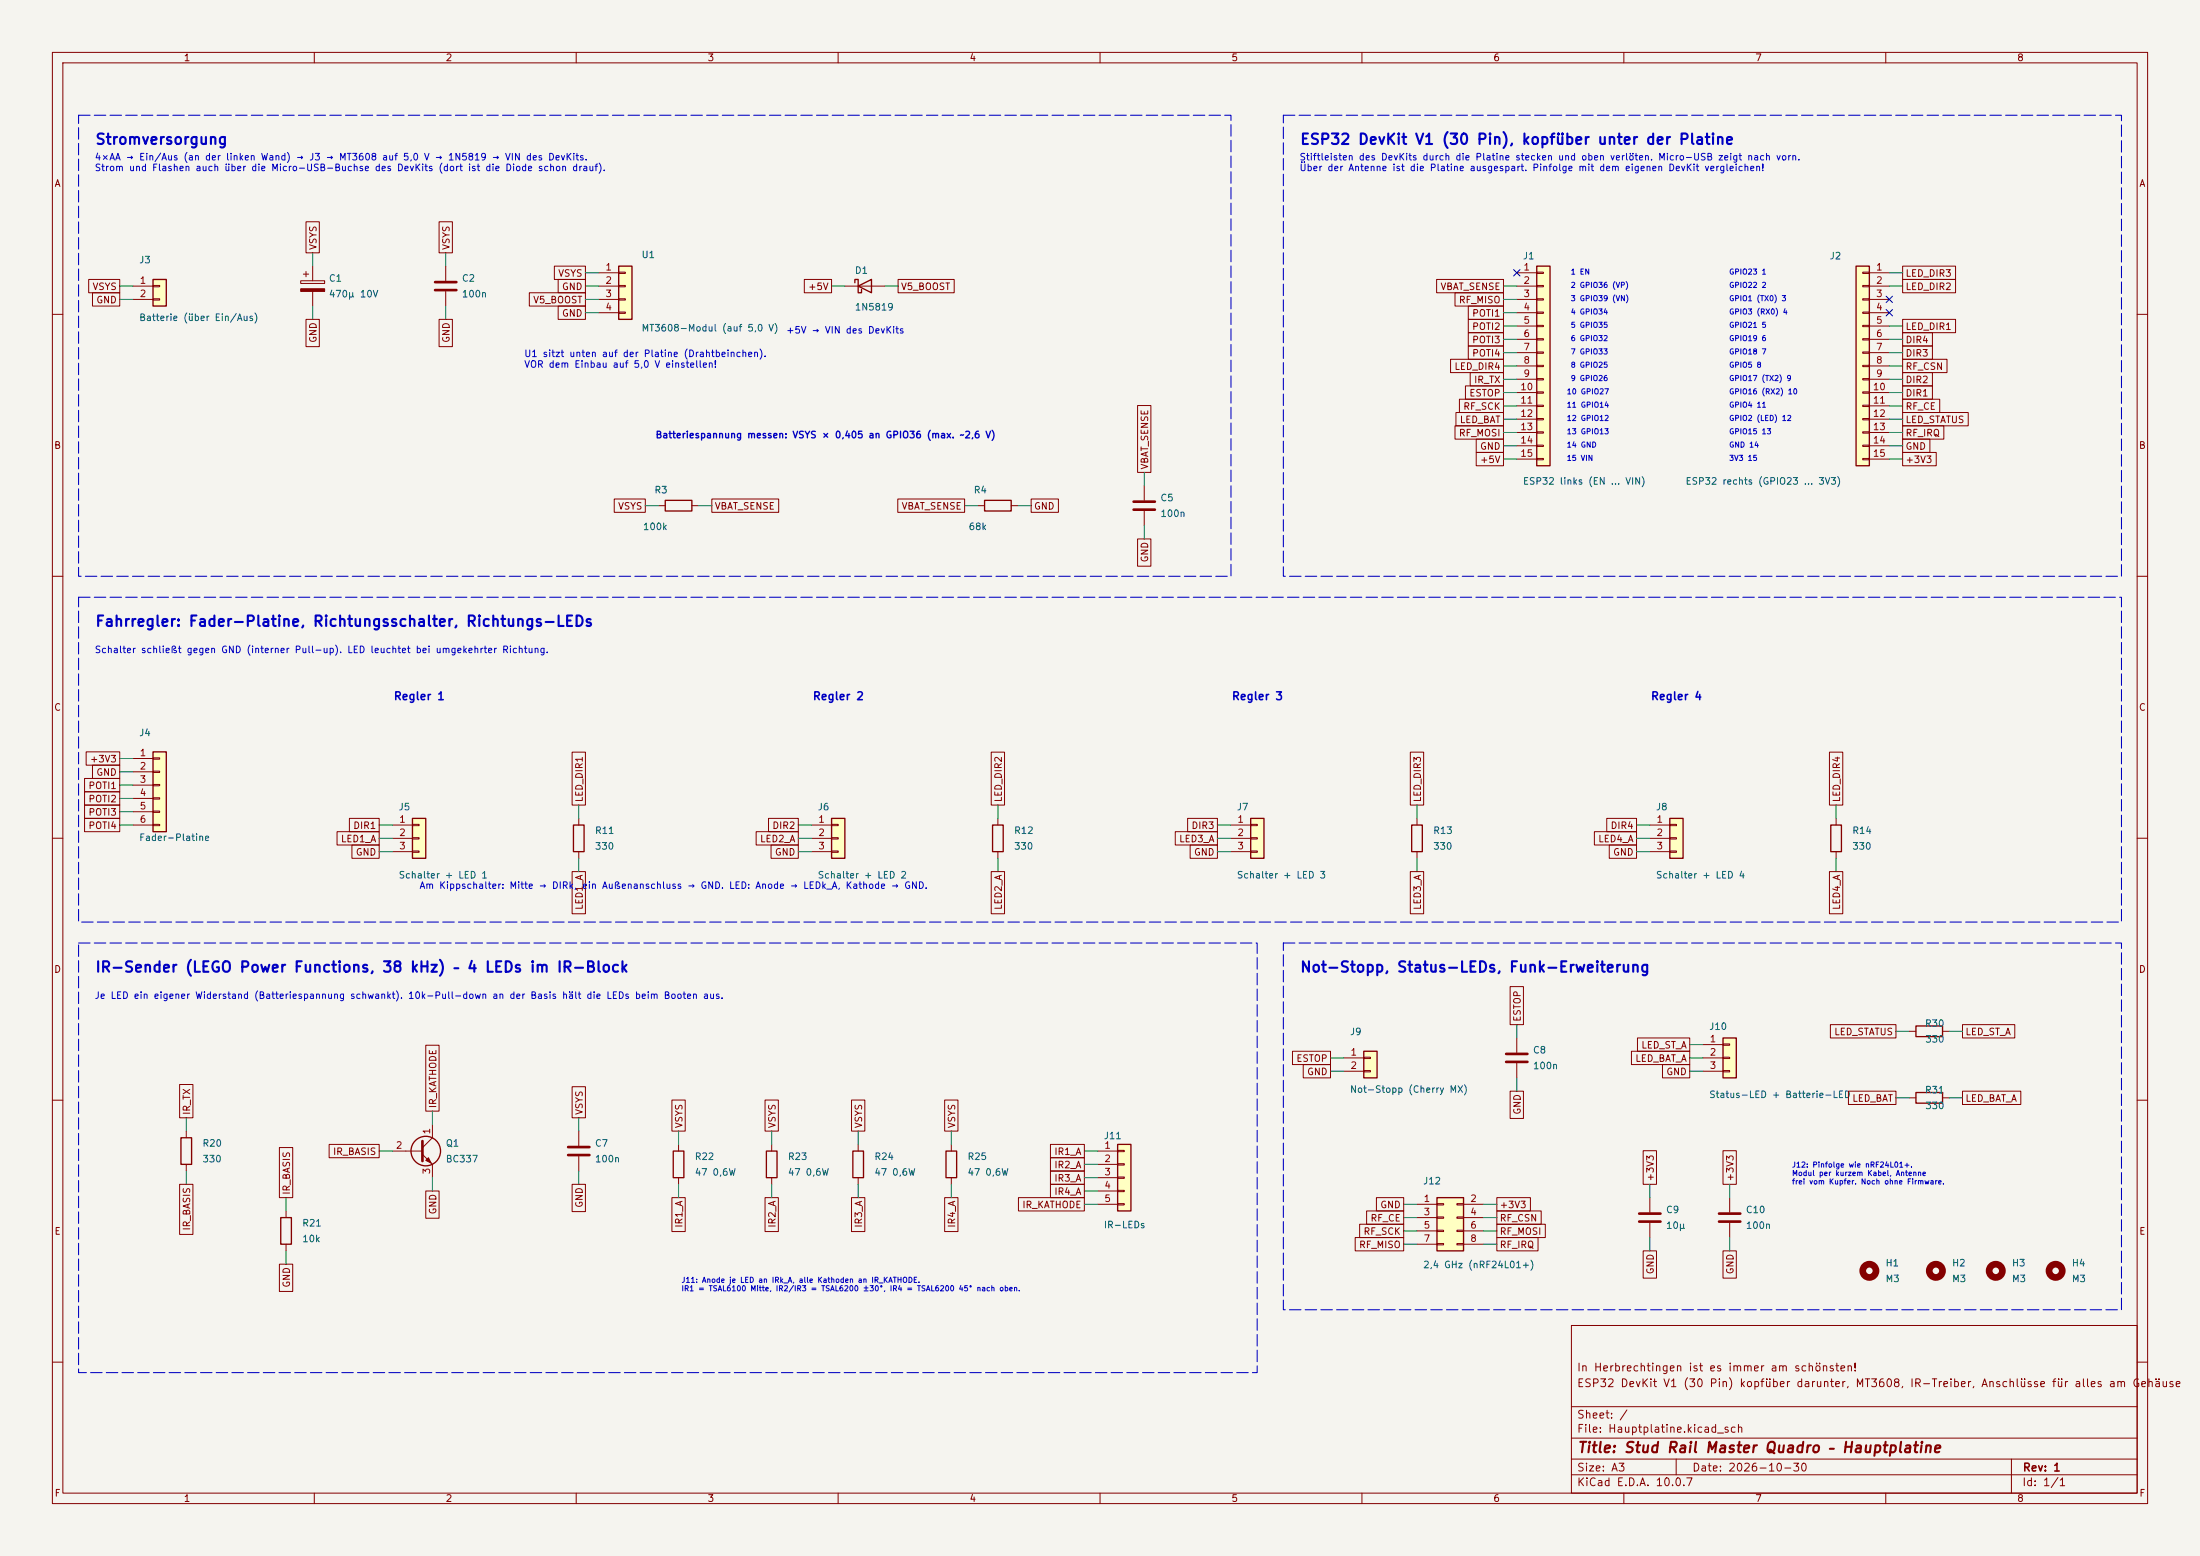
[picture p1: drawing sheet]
<svg xmlns="http://www.w3.org/2000/svg" width="420mm" height="297mm" viewBox="0 0 420 297" stroke-linecap="round" stroke-linejoin="round" font-family="sans-serif">
<path d="M0 0h420v297h-420z" fill="#f5f4ef" stroke="#f5f4ef" stroke-width=".19"/>
<g fill="none" stroke="#840000" stroke-width=".19">
<path d="M10 10h400v277h-400zM12 12h396v273h-396zM60 10v2M110 10v2M160 10v2M210 10v2M260 10v2M310 10v2M360 10v2M10 60h2M408 60h2M10 110h2"/>
<path d="M408 110h2M10 160h2M408 160h2M10 210h2M408 210h2M330.2 228.6v2.8M330.2 233.4v2.8M300 253h108v32h-108zM10 260h2M300 278.5h108M300 274.5h108M300 268.5h108"/>
<path d="M320 278.5v3M384 278.5v6.5M408 260h2M60 285v2M110 285v2M160 285v2M210 285v2M260 285v2M300 281.5h108M310 285v2M360 285v2"/>
</g>
<path d="M328.2 231.6h4M328.2 233.2h4" fill="none" stroke="#840000" stroke-width=".51"/>
<path d="M274.3 228.6h5.1v10.2h-5.1z" fill="#ffffc2"/>
<path d="M365.8 195.8h5v2.1h-5zM274.3 228.6h5.1v10.2h-5.1z" fill="none" stroke="#840000" stroke-width=".25"/>
<g fill="none" stroke="#840000" stroke-width=".19">
<path d="M289.6 198.1v2.8M364.5 196.9h1.3M370.8 196.9h1.3M289.6 202.9v2.8M270.5 229.9h3.8M270.5 232.4h3.8M270.5 234.9h3.8M270.5 237.5h3.8M274.3 229.7h1.3v.3h-1.3zM274.3 232.3h1.3v.2h-1.3zM274.3 234.8h1.3v.3h-1.3zM274.3 237.4h1.3v.2h-1.3z"/>
<path d="M278.1 229.7h1.3v.3h-1.3zM278.1 232.3h1.3v.2h-1.3zM278.1 234.8h1.3v.3h-1.3zM278.1 237.4h1.3v.2h-1.3zM279.4 229.9h3.8M279.4 232.4h3.8M279.4 234.9h3.8M279.4 237.5h3.8"/>
</g>
<path d="M287.5 201.2h4.1M287.5 202.7h4.1" fill="none" stroke="#840000" stroke-width=".51"/>
<path d="M118.1 50.8h2.5v10.2h-2.5z" fill="#ffffc2"/>
<path d="M118.1 50.8h2.5v10.2h-2.5z" fill="none" stroke="#840000" stroke-width=".25"/>
<path d="M114.3 52.1h3.8M114.3 54.6h3.8M114.3 57.2h3.8M114.3 59.7h3.8M118.1 51.9h1.3v.3h-1.3zM118.1 54.5h1.3v.2h-1.3zM118.1 57h1.3v.3h-1.3zM118.1 59.6h1.3v.2h-1.3z" fill="none" stroke="#840000" stroke-width=".19"/>
<path d="M213.4 218.4h2.5v12.7h-2.5z" fill="#ffffc2"/>
<path d="M34.5 217.2h2.1v5h-2.1zM180.6 219.7h2v5.1h-2zM213.4 218.4h2.5v12.7h-2.5zM53.6 232.4h2v5.1h-2z" fill="none" stroke="#840000" stroke-width=".25"/>
<g fill="none" stroke="#840000" stroke-width=".19">
<path d="M35.6 215.9v1.3M181.6 218.4v1.3M209.5 219.7h3.9M213.4 219.6h1.2v.2h-1.2zM35.6 222.2v1.3M54.6 231.1v1.3M54.6 237.5v1.3M181.6 224.8v1.3M209.5 222.2h3.9M209.5 224.8h3.9M209.5 227.3h3.9M209.5 229.9h3.9"/>
<path d="M213.4 222.1h1.2v.3h-1.2zM213.4 224.7h1.2v.2h-1.2zM213.4 227.2h1.2v.3h-1.2zM213.4 229.7h1.2v.3h-1.2z"/>
</g>
<path d="M354.3 50.8h2.6v38.1h-2.6z" fill="#ffffc2"/>
<path d="M354.3 50.8h2.6v38.1h-2.6z" fill="none" stroke="#840000" stroke-width=".25"/>
<g fill="none" stroke="#840000" stroke-width=".19">
<path d="M355.6 51.9h1.3v.3h-1.3zM355.6 54.5h1.3v.2h-1.3zM355.6 57h1.3v.3h-1.3zM355.6 59.6h1.3v.2h-1.3zM356.9 52.1h3.8M356.9 54.6h3.8M356.9 57.2h3.8M356.9 59.7h3.8M355.6 62.1h1.3v.3h-1.3zM355.6 64.6h1.3v.3h-1.3zM355.6 67.2h1.3v.2h-1.3zM355.6 69.7h1.3v.3h-1.3z"/>
<path d="M355.6 72.3h1.3v.2h-1.3zM355.6 74.8h1.3v.3h-1.3zM355.6 77.3h1.3v.3h-1.3zM355.6 79.9h1.3v.2h-1.3zM356.9 62.2h3.8M356.9 64.8h3.8M356.9 67.3h3.8M356.9 69.9h3.8M356.9 72.4h3.8M356.9 74.9h3.8M356.9 77.5h3.8M355.6 82.4h1.3v.3h-1.3z"/>
<path d="M355.6 85h1.3v.2h-1.3zM355.6 87.5h1.3v.3h-1.3zM356.9 80h3.8M356.9 82.6h3.8M356.9 85.1h3.8M356.9 87.6h3.8"/>
</g>
<path d="M293.4 50.8h2.5v38.1h-2.5z" fill="#ffffc2"/>
<path d="M293.4 50.8h2.5v38.1h-2.5z" fill="none" stroke="#840000" stroke-width=".25"/>
<g fill="none" stroke="#840000" stroke-width=".19">
<path d="M289.6 52.1h3.8M289.6 54.6h3.8M289.6 57.2h3.8M289.6 59.7h3.8M293.4 51.9h1.2v.3h-1.2zM293.4 54.5h1.2v.2h-1.2zM293.4 57h1.2v.3h-1.2zM293.4 59.6h1.2v.2h-1.2zM289.6 62.2h3.8M289.6 64.8h3.8M289.6 67.3h3.8M289.6 69.9h3.8"/>
<path d="M289.6 72.4h3.8M289.6 74.9h3.8M289.6 77.5h3.8M293.4 62.1h1.2v.3h-1.2zM293.4 64.6h1.2v.3h-1.2zM293.4 67.2h1.2v.2h-1.2zM293.4 69.7h1.2v.3h-1.2zM293.4 72.3h1.2v.2h-1.2zM293.4 74.8h1.2v.3h-1.2zM293.4 77.3h1.2v.3h-1.2zM293.4 79.9h1.2v.2h-1.2zM289.6 80h3.8"/>
<path d="M289.6 82.6h3.8M289.6 85.1h3.8M289.6 87.6h3.8M293.4 82.4h1.2v.3h-1.2zM293.4 85h1.2v.2h-1.2zM293.4 87.5h1.2v.3h-1.2zM315 228.6v2.8M315 233.4v2.8"/>
</g>
<path d="M312.9 231.6h4.1M312.9 233.2h4.1" fill="none" stroke="#840000" stroke-width=".51"/>
<path d="M328.9 198.1h2.6v7.6h-2.6z" fill="#ffffc2"/>
<g fill="none" stroke="#840000" stroke-width=".25">
<path d="M328.9 198.1h2.6v7.6h-2.6zM365.8 208.5h5v2.1h-5z"/>
<circle cx="81.3" cy="219.7" r="2.82"/>
</g>
<g fill="none" stroke="#840000" stroke-width=".19">
<path d="M325.1 199.4h3.8M328.9 199.3h1.3v.2h-1.3zM74.9 219.7h5.7M82.5 214.6v2.6l-1.9 1.9M110.5 215.9v2.8M325.1 201.9h3.8M325.1 204.5h3.8M328.9 201.8h1.3v.3h-1.3zM328.9 204.3h1.3v.3h-1.3zM364.5 209.6h1.3M370.8 209.6h1.3M80.6 220.3l1.9 1.9v2.6"/>
<path d="M110.5 220.7v2.8"/>
</g>
<circle cx="392.4" cy="242.6" r="1.27" fill="none" stroke="#840000" stroke-width="1.3"/>
<path d="M80.6 217.8v3.8M108.5 218.9h4M108.5 220.5h4" fill="none" stroke="#840000" stroke-width=".51"/>
<path d="M81.3 221.5l.5-.5 .5 1z" fill="#840000" stroke="#840000" stroke-width=".19"/>
<path d="M29.2 143.5h2.5v15.3h-2.5z" fill="#ffffc2"/>
<path d="M29.2 143.5h2.5v15.3h-2.5z" fill="none" stroke="#840000" stroke-width=".25"/>
<g fill="none" stroke="#840000" stroke-width=".19">
<path d="M57.4 53.6h4.6v.5h-4.6zM57.9 52.3h1M58.4 51.8v1M59.7 50.8v2.8M59.7 55.6v2.8M85.1 50.8v2.8M85.1 55.6v2.8M25.4 144.8h3.8M25.4 147.3h3.8M25.4 149.9h3.8M25.4 152.4h3.8M25.4 154.9h3.8"/>
<path d="M25.4 157.5h3.8M29.2 144.7h1.3v.2h-1.3zM29.2 147.2h1.3v.2h-1.3zM29.2 149.7h1.3v.3h-1.3zM29.2 152.3h1.3v.2h-1.3zM29.2 154.8h1.3v.3h-1.3zM29.2 157.4h1.3v.2h-1.3z"/>
</g>
<path d="M83.1 53.8h4M83.1 55.4h4" fill="none" stroke="#840000" stroke-width=".51"/>
<path d="M57.4 55.1h4.6v.5h-4.6z" fill="#840000" stroke="#840000" stroke-width=".19"/>
<path d="M29.2 53.3h2.5v5.1h-2.5z" fill="#ffffc2"/>
<path d="M29.2 53.3h2.5v5.1h-2.5zM189.5 157.5h2v5.1h-2z" fill="none" stroke="#840000" stroke-width=".25"/>
<path d="M25.4 54.6h3.8M25.4 57.2h3.8M29.2 54.5h1.3v.2h-1.3zM29.2 57h1.3v.3h-1.3zM190.5 156.2v1.3M190.5 162.6v1.2" fill="none" stroke="#840000" stroke-width=".19"/>
<path d="M238.8 156.2h2.5v7.6h-2.5z" fill="#ffffc2"/>
<path d="M238.8 156.2h2.5v7.6h-2.5zM269.5 157.5h2v5.1h-2zM146.3 219.7h2v5.1h-2z" fill="none" stroke="#840000" stroke-width=".25"/>
<path d="M234.9 157.5h3.9M238.8 157.4h1.2v.2h-1.2zM238.8 159.9h1.2v.2h-1.2zM270.5 156.2v1.3M234.9 160h3.9M234.9 162.6h3.9M238.8 162.4h1.2v.3h-1.2zM270.5 162.6v1.2M147.3 218.4v1.3M147.3 224.8v1.3" fill="none" stroke="#840000" stroke-width=".19"/>
<path d="M260.3 200.7h2.6v5h-2.6z" fill="#ffffc2"/>
<path d="M109.5 157.5h2v5.1h-2zM162.8 219.7h2v5.1h-2zM260.3 200.7h2.6v5h-2.6z" fill="none" stroke="#840000" stroke-width=".25"/>
<path d="M110.5 156.2v1.3M110.5 162.6v1.2M163.8 218.4v1.3M256.5 201.9h3.8M256.5 204.5h3.8M260.3 201.8h1.3v.3h-1.3zM260.3 204.3h1.3v.3h-1.3zM163.8 224.8v1.3" fill="none" stroke="#840000" stroke-width=".19"/>
<circle cx="369.6" cy="242.6" r="1.27" fill="none" stroke="#840000" stroke-width="1.3"/>
<path d="M78.7 156.2h2.6v7.6h-2.6z" fill="#ffffc2"/>
<path d="M163.2 54v-.7h.6v2.6h.7v-.7M163.8 54.6l2.6-1.3v2.6zM127 95.5h5.1v2h-5.1zM188 95.5h5v2h-5zM78.7 156.2h2.6v7.6h-2.6zM128.5 219.7h2.1v5.1h-2.1z" fill="none" stroke="#840000" stroke-width=".25"/>
<g fill="none" stroke="#840000" stroke-width=".19">
<path d="M161.3 54.6h7.6M125.7 96.5h1.3M132.1 96.5h1.2M186.7 96.5h1.3M193 96.5h1.3M218.4 92.7v2.8M218.4 97.5v2.8M74.9 157.5h3.8M78.7 157.4h1.3v.2h-1.3zM78.7 159.9h1.3v.2h-1.3zM74.9 160h3.8M74.9 162.6h3.8"/>
<path d="M78.7 162.4h1.3v.3h-1.3zM129.5 218.4v1.3M129.5 224.8v1.3"/>
</g>
<path d="M216.4 95.8h4.1M216.4 97.3h4.1" fill="none" stroke="#840000" stroke-width=".51"/>
<circle cx="381" cy="242.6" r="1.27" fill="none" stroke="#840000" stroke-width="1.3"/>
<path d="M158.7 156.2h2.6v7.6h-2.6z" fill="#ffffc2"/>
<path d="M158.7 156.2h2.6v7.6h-2.6z" fill="none" stroke="#840000" stroke-width=".25"/>
<path d="M154.9 157.5h3.8M158.7 157.4h1.3v.2h-1.3zM158.7 159.9h1.3v.2h-1.3zM154.9 160h3.8M154.9 162.6h3.8M158.7 162.4h1.3v.3h-1.3z" fill="none" stroke="#840000" stroke-width=".19"/>
<circle cx="356.9" cy="242.6" r="1.27" fill="none" stroke="#840000" stroke-width="1.3"/>
<path d="M318.8 156.2h2.5v7.6h-2.5z" fill="#ffffc2"/>
<path d="M318.8 156.2h2.5v7.6h-2.5zM349.5 157.5h2v5.1h-2z" fill="none" stroke="#840000" stroke-width=".25"/>
<g fill="none" stroke="#840000" stroke-width=".19">
<path d="M16.9 53.3h6v2.6h-6zM17.7 55.9h5.2v2.5h-5.2zM58.4 42.3h2.6v6h-2.6zM83.8 42.3h2.6v6h-2.6zM101.1 55.9h10.7v2.5h-10.7zM105.8 50.8h6v2.5h-6zM106.6 58.4h5.2v2.6h-5.2zM106.6 53.3h5.2v2.6h-5.2zM153.5 53.3h5.2v2.6h-5.2zM171.4 53.3h10.8v2.6h-10.8zM274.3 53.3h12.7v2.6h-12.7zM277.8 55.9h9.2v2.5h-9.2z"/>
<path d="M280.3 58.4h6.7v2.6h-6.7zM363.2 53.3h10.1v2.6h-10.1zM363.2 50.8h10.1v2.5h-10.1zM58.4 61h2.6v5.2h-2.6zM83.8 61h2.6v5.2h-2.6zM217.2 77.4h2.5v12.8h-2.5zM276.9 68.6h10.1v2.5h-10.1zM277.9 78.7h9.1v2.6h-9.1zM278.6 76.2h8.4v2.5h-8.4zM279.8 73.7h7.2v2.5h-7.2zM280.3 61h6.7v2.5h-6.7zM280.3 63.5h6.7v2.5h-6.7z"/>
<path d="M280.3 66h6.7v2.6h-6.7zM280.7 71.1h6.3v2.6h-6.3zM363.2 61h10.1v2.5h-10.1zM363.2 63.5h5.7v2.5h-5.7zM363.2 66h5.7v2.6h-5.7zM363.2 68.6h8.5v2.5h-8.5zM363.2 71.1h5.7v2.6h-5.7zM363.2 73.7h5.7v2.5h-5.7zM363.2 76.2h7.1v2.5h-7.1zM363.2 78.7h12.5v2.6h-12.5zM117.3 95.2h5.9v2.6h-5.9zM135.9 95.2h12.8v2.6h-12.8z"/>
<path d="M171.4 95.2h12.7v2.6h-12.7zM196.8 95.2h5.3v2.6h-5.3zM277.8 81.3h9.2v2.5h-9.2zM281.8 83.8h5.2v2.6h-5.2zM281.8 86.4h5.2v2.5h-5.2zM363.2 86.4h6.4v2.5h-6.4zM363.2 83.8h5.2v2.6h-5.2zM363.2 81.3h7.9v2.5h-7.9zM217.2 102.9h2.5v5.2h-2.5zM16.1 151.1h6.8v2.6h-6.8zM16.1 156.2h6.8v2.6h-6.8zM16.1 153.7h6.8v2.5h-6.8z"/>
<path d="M16.1 148.6h6.8v2.5h-6.8zM16.4 143.5h6.5v2.6h-6.5zM17.7 146h5.2v2.6h-5.2zM64.3 158.7h8.1v2.6h-8.1zM66.7 156.2h5.7v2.6h-5.7zM109.2 143.6h2.6v10.1h-2.6zM144.4 158.7h8v2.6h-8zM146.7 156.2h5.7v2.6h-5.7zM189.2 143.6h2.6v10.1h-2.6zM224.4 158.7h8v2.6h-8zM226.7 156.2h5.7v2.6h-5.7zM269.2 143.6h2.6v10.1h-2.6z"/>
<path d="M304.4 158.7h8v2.6h-8zM306.7 156.2h5.7v2.6h-5.7zM315 157.5h3.8M318.8 157.4h1.2v.2h-1.2zM318.8 159.9h1.2v.2h-1.2zM349.2 143.6h2.6v10.1h-2.6zM350.5 156.2v1.3M67.2 161.3h5.2v2.5h-5.2zM109.2 166.4h2.6v8h-2.6zM147.2 161.3h5.2v2.5h-5.2zM189.2 166.4h2.6v8h-2.6zM227.2 161.3h5.2v2.5h-5.2z"/>
<path d="M269.2 166.4h2.6v8h-2.6zM307.2 161.3h5.2v2.5h-5.2zM315 160h3.8M315 162.6h3.8M318.8 162.4h1.2v.3h-1.2zM349.2 166.4h2.6v8h-2.6zM350.5 162.6v1.2M81.3 199.5h2.5v12.6h-2.5zM288.3 188.3h2.5v7.3h-2.5zM312.6 198.1h10v2.6h-10zM349.4 195.6h12.5v2.5h-12.5zM374.6 195.6h10v2.5h-10z"/>
<path d="M34.3 207h2.5v6.4h-2.5zM53.3 219h2.6v9.6h-2.6zM62.8 218.4h9.6v2.6h-9.6zM109.2 207.4h2.6v6h-2.6zM128.3 210h2.5v5.9h-2.5zM146 210h2.6v5.9h-2.6zM162.6 210h2.5v5.9h-2.5zM180.3 210h2.6v5.9h-2.6zM200.5 218.4h6.5v2.6h-6.5zM246.7 200.7h7.3v2.5h-7.3zM248.8 203.2h5.2v2.5h-5.2zM288.3 208.3h2.5v5.2h-2.5z"/>
<path d="M311.4 200.7h11.2v2.5h-11.2zM313.7 219.6h2.5v6.5h-2.5zM317.4 203.2h5.2v2.5h-5.2zM328.9 219.6h2.6v6.5h-2.6zM352.9 208.3h9v2.5h-9zM374.6 208.3h11.2v2.5h-11.2zM34.3 226.1h2.5v9.5h-2.5zM81.3 227.3h2.5v5.2h-2.5zM109.2 226.1h2.6v5.2h-2.6zM128.3 228.6h2.5v6.5h-2.5zM146 228.6h2.6v6.5h-2.6zM162.6 228.6h2.5v6.5h-2.5z"/>
<path d="M180.3 228.6h2.6v6.5h-2.6zM194.4 228.6h12.6v2.5h-12.6zM200.5 226.1h6.5v2.5h-6.5zM200.5 221h6.5v2.5h-6.5zM200.5 223.5h6.5v2.6h-6.5zM258.7 236.2h9.3v2.6h-9.3zM259.6 233.7h8.4v2.5h-8.4zM260.9 231.1h7.1v2.6h-7.1zM262.8 228.6h5.2v2.5h-5.2zM285.7 233.7h9.3v2.5h-9.3zM285.7 228.6h6.5v2.5h-6.5zM285.7 231.1h8.5v2.6h-8.5z"/>
<path d="M285.7 236.2h7.9v2.6h-7.9zM313.7 238.8h2.5v5.2h-2.5zM328.9 238.8h2.6v5.2h-2.6zM53.3 241.3h2.6v5.2h-2.6z"/>
</g>
<g fill="none" stroke="#009600" stroke-width=".19">
<path d="M22.9 57.2h2.5M22.9 54.6h2.5M59.7 48.3v2.5M59.7 58.4v2.6M85.1 48.3v2.5M85.1 58.4v2.6M111.8 57.2h2.5M111.8 54.6h2.5M111.8 52.1h2.5M111.8 59.7h2.5M158.7 54.6h2.6M168.9 54.6h2.5"/>
<path d="M287 57.2h2.6M287 54.6h2.6M287 59.7h2.6M360.7 54.6h2.5M360.7 52.1h2.5M287 62.2h2.6M287 64.8h2.6M287 67.3h2.6M287 69.9h2.6M287 72.4h2.6M287 74.9h2.6M287 77.5h2.6"/>
<path d="M360.7 62.2h2.5M360.7 64.8h2.5M360.7 67.3h2.5M360.7 69.9h2.5M360.7 72.4h2.5M360.7 74.9h2.5M360.7 77.5h2.5M123.2 96.5h2.5M133.3 96.5h2.6M184.1 96.5h2.6M194.3 96.5h2.5M218.4 90.2v2.5"/>
<path d="M287 82.6h2.6M287 80h2.6M287 85.1h2.6M287 87.6h2.6M360.7 82.6h2.5M360.7 80h2.5M360.7 85.1h2.5M360.7 87.6h2.5M218.4 100.3v2.6M22.9 152.4h2.5M22.9 157.5h2.5M22.9 149.9h2.5"/>
<path d="M22.9 154.9h2.5M22.9 147.3h2.5M22.9 144.8h2.5M72.4 157.5h2.5M110.5 153.7v2.5M152.4 157.5h2.5M190.5 153.7v2.5M232.4 157.5h2.5M270.5 153.7v2.5M312.4 157.5h2.6M350.5 153.7v2.5M72.4 160h2.5"/>
<path d="M72.4 162.6h2.5M110.5 163.8v2.6M152.4 160h2.5M152.4 162.6h2.5M190.5 163.8v2.6M232.4 160h2.5M232.4 162.6h2.5M270.5 163.8v2.6M312.4 160h2.6M312.4 162.6h2.6M350.5 163.8v2.6M289.6 195.6v2.5"/>
<path d="M322.6 199.4h2.5M361.9 196.9h2.6M372.1 196.9h2.5M35.6 213.4v2.5M72.4 219.7h2.5M82.5 212.1v2.5M110.5 213.4v2.5M129.5 215.9v2.5M147.3 215.9v2.5M163.8 215.9v2.5M181.6 215.9v2.5M207 219.7h2.5"/>
<path d="M254 204.5h2.5M254 201.9h2.5M289.6 205.7v2.6M322.6 204.5h2.5M322.6 201.9h2.5M361.9 209.6h2.6M372.1 209.6h2.5M35.6 223.5v2.6M54.6 228.6v2.5M54.6 238.8v2.5M82.5 224.8v2.5M110.5 223.5v2.6"/>
<path d="M129.5 226.1v2.5M147.3 226.1v2.5M163.8 226.1v2.5M181.6 226.1v2.5M207 229.9h2.5M207 222.2h2.5M207 224.8h2.5M207 227.3h2.5M268 232.4h2.5M268 229.9h2.5M268 237.5h2.5M268 234.9h2.5"/>
<path d="M283.2 232.4h2.5M283.2 229.9h2.5M283.2 237.5h2.5M283.2 234.9h2.5M315 226.1v2.5M315 236.2v2.6M330.2 226.1v2.5M330.2 236.2v2.6"/>
</g>
<path d="M289 51.5l1.2 1.2M290.2 51.5l-1.2 1.2M360.1 59.1l1.2 1.2M360.1 56.5l1.2 1.3M361.3 59.1l-1.2 1.2M361.3 56.5l-1.2 1.3" fill="none" stroke="#000084" stroke-width=".19"/>
<path d="M15 22h220v88h-220zM245 22h160v88h-160zM15 114h390v62h-390zM15 180h225v82h-225zM245 180h160v70h-160z" fill="none" stroke="#0000c2" stroke-width=".2" stroke-dasharray="2.2 .8"/>
<g font-size="2" fill="#0000c2">
<text x="18.1" y="28.1">Stromversorgung</text>
<text x="248.1" y="28.1">ESP32 DevKit V1 (30 Pin), kopfüber unter der Platine</text>
<text x="18.1" y="120.1">Fahrregler: Fader-Platine, Richtungsschalter, Richtungs-LEDs</text>
<text x="18.1" y="186.1">IR-Sender (LEGO Power Functions, 38 kHz) – 4 LEDs im IR-Block</text>
<text x="248.1" y="186.1">Not-Stopp, Status-LEDs, Funk-Erweiterung</text>
</g>
<text font-size="2" fill="#840000" x="301" y="277.8">Title: Stud Rail Master Quadro – Hauptplatine</text>
<g font-size="1.5" fill="#0000c2">
<text x="75" y="134">Regler 1</text>
<text x="155" y="134">Regler 2</text>
<text x="235" y="134">Regler 3</text>
<text x="315" y="134">Regler 4</text>
</g>
<g font-size="1.5" fill="#840000">
<text x="300.9" y="262.1">In Herbrechtingen ist es immer am schönsten!</text>
<text x="300.9" y="265.1">ESP32 DevKit V1 (30 Pin) kopfüber darunter, MT3608, IR-Treiber, Anschlüsse für alles am Gehäuse</text>
<text x="300.9" y="273.8">File: Hauptplatine.kicad_sch</text>
<text x="300.9" y="271.1">Sheet: /</text>
<text x="300.9" y="281.2">Size: A3</text>
<text x="322.9" y="281.2">Date: 2026-10-30</text>
<text x="386" y="281.2">Rev: 1</text>
<text x="300.9" y="284">KiCad E.D.A. 10.0.7</text>
<text x="385.9" y="284">Id: 1/1</text>
</g>
<g font-size="1.3" fill="#840000">
<text x="35" y="12">1</text>
<text x="85" y="12">2</text>
<text x="135" y="12">3</text>
<text x="185" y="12">4</text>
<text x="235" y="12">5</text>
<text x="285" y="12">6</text>
<text x="335" y="12">7</text>
<text x="385" y="12">8</text>
<text x="10.3" y="36">A</text>
<text x="408.3" y="36">A</text>
<text x="60.7" y="47.8" transform="rotate(-90 60.7 47.8)">VSYS</text>
<text x="86.1" y="47.8" transform="rotate(-90 86.1 47.8)">VSYS</text>
<text x="106.5" y="53.1">VSYS</text>
<text x="363.7" y="53.1">LED_DIR3</text>
<text x="17.6" y="55.7">VSYS</text>
<text x="18.3" y="58.2">GND</text>
<text x="101.7" y="58.2">V5_BOOST</text>
<text x="107.2" y="55.7">GND</text>
<text x="154.2" y="55.7">+5V</text>
<text x="171.9" y="55.7">V5_BOOST</text>
<text x="274.9" y="55.7">VBAT_SENSE</text>
<text x="278.4" y="58.2">RF_MISO</text>
<text x="363.7" y="55.7">LED_DIR2</text>
<text x="60.7" y="65.5" transform="rotate(-90 60.7 65.5)">GND</text>
<text x="86.1" y="65.5" transform="rotate(-90 86.1 65.5)">GND</text>
<text x="107.2" y="60.7">GND</text>
<text x="280.9" y="60.7">POTI1</text>
<text x="280.9" y="63.3">POTI2</text>
<text x="280.9" y="65.8">POTI3</text>
<text x="363.7" y="63.3">LED_DIR1</text>
<text x="363.7" y="65.8">DIR4</text>
<text x="277.5" y="70.9">LED_DIR4</text>
<text x="280.9" y="68.4">POTI4</text>
<text x="363.7" y="68.4">DIR3</text>
<text x="363.7" y="70.9">RF_CSN</text>
<text x="280.4" y="76">ESTOP</text>
<text x="281.3" y="73.4">IR_TX</text>
<text x="363.7" y="73.4">DIR2</text>
<text x="363.7" y="76">DIR1</text>
<text x="278.4" y="83.6">RF_MOSI</text>
<text x="278.6" y="81.1">LED_BAT</text>
<text x="279.2" y="78.5">RF_SCK</text>
<text x="363.7" y="78.5">RF_CE</text>
<text x="363.7" y="81.1">LED_STATUS</text>
<text x="363.7" y="83.6">RF_IRQ</text>
<text x="10.2" y="86">B</text>
<text x="219.5" y="89.7" transform="rotate(-90 219.5 89.7)">VBAT_SENSE</text>
<text x="282.4" y="86.1">GND</text>
<text x="282.4" y="88.7">+5V</text>
<text x="363.7" y="88.7">+3V3</text>
<text x="363.7" y="86.1">GND</text>
<text x="408.2" y="86">B</text>
<text x="117.9" y="97.6">VSYS</text>
<text x="136.3" y="97.6">VBAT_SENSE</text>
<text x="172" y="97.6">VBAT_SENSE</text>
<text x="197.3" y="97.6">GND</text>
<text x="219.5" y="107.4" transform="rotate(-90 219.5 107.4)">GND</text>
<text x="10.2" y="136">C</text>
<text x="408.2" y="136">C</text>
<text x="17.1" y="145.8">+3V3</text>
<text x="18.3" y="148.4">GND</text>
<text x="16.8" y="153.5">POTI2</text>
<text x="16.8" y="156">POTI3</text>
<text x="16.8" y="150.9">POTI1</text>
<text x="111.5" y="153.2" transform="rotate(-90 111.5 153.2)">LED_DIR1</text>
<text x="191.6" y="153.2" transform="rotate(-90 191.6 153.2)">LED_DIR2</text>
<text x="271.6" y="153.2" transform="rotate(-90 271.6 153.2)">LED_DIR3</text>
<text x="351.6" y="153.2" transform="rotate(-90 351.6 153.2)">LED_DIR4</text>
<text x="16.8" y="158.5">POTI4</text>
<text x="65" y="161.1">LED1_A</text>
<text x="67.3" y="158.5">DIR1</text>
<text x="145" y="161.1">LED2_A</text>
<text x="147.3" y="158.5">DIR2</text>
<text x="225" y="161.1">LED3_A</text>
<text x="227.4" y="158.5">DIR3</text>
<text x="305" y="161.1">LED4_A</text>
<text x="307.4" y="158.5">DIR4</text>
<text x="67.8" y="163.6">GND</text>
<text x="147.8" y="163.6">GND</text>
<text x="227.8" y="163.6">GND</text>
<text x="307.8" y="163.6">GND</text>
<text x="111.5" y="173.8" transform="rotate(-90 111.5 173.8)">LED1_A</text>
<text x="191.6" y="173.8" transform="rotate(-90 191.6 173.8)">LED2_A</text>
<text x="271.6" y="173.8" transform="rotate(-90 271.6 173.8)">LED3_A</text>
<text x="351.6" y="173.8" transform="rotate(-90 351.6 173.8)">LED4_A</text>
<text x="10.2" y="186">D</text>
<text x="408.2" y="186">D</text>
<text x="290.6" y="195.1" transform="rotate(-90 290.6 195.1)">ESTOP</text>
<text x="350.1" y="197.9">LED_STATUS</text>
<text x="375.1" y="197.9">LED_ST_A</text>
<text x="247.4" y="203">ESTOP</text>
<text x="312.1" y="203">LED_BAT_A</text>
<text x="313.2" y="200.4">LED_ST_A</text>
<text x="249.4" y="205.5">GND</text>
<text x="318" y="205.5">GND</text>
<text x="36.6" y="212.9" transform="rotate(-90 36.6 212.9)">IR_TX</text>
<text x="83.6" y="211.6" transform="rotate(-90 83.6 211.6)">IR_KATHODE</text>
<text x="111.5" y="212.9" transform="rotate(-90 111.5 212.9)">VSYS</text>
<text x="130.6" y="215.5" transform="rotate(-90 130.6 215.5)">VSYS</text>
<text x="148.4" y="215.5" transform="rotate(-90 148.4 215.5)">VSYS</text>
<text x="164.9" y="215.5" transform="rotate(-90 164.9 215.5)">VSYS</text>
<text x="182.7" y="215.5" transform="rotate(-90 182.7 215.5)">VSYS</text>
<text x="290.6" y="212.9" transform="rotate(-90 290.6 212.9)">GND</text>
<text x="353.5" y="210.6">LED_BAT</text>
<text x="375.1" y="210.6">LED_BAT_A</text>
<text x="63.5" y="220.8">IR_BASIS</text>
<text x="201.2" y="220.8">IR1_A</text>
<text x="201.2" y="223.3">IR2_A</text>
<text x="201.2" y="225.8">IR3_A</text>
<text x="316" y="225.6" transform="rotate(-90 316 225.6)">+3V3</text>
<text x="331.3" y="225.6" transform="rotate(-90 331.3 225.6)">+3V3</text>
<text x="55.7" y="228.2" transform="rotate(-90 55.7 228.2)">IR_BASIS</text>
<text x="83.6" y="231.9" transform="rotate(-90 83.6 231.9)">GND</text>
<text x="111.5" y="230.6" transform="rotate(-90 111.5 230.6)">GND</text>
<text x="195.1" y="230.9">IR_KATHODE</text>
<text x="201.2" y="228.4">IR4_A</text>
<text x="261.5" y="233.5">RF_CE</text>
<text x="263.4" y="230.9">GND</text>
<text x="286.2" y="230.9">+3V3</text>
<text x="286.2" y="233.5">RF_CSN</text>
<text x="10.3" y="236">E</text>
<text x="36.6" y="235" transform="rotate(-90 36.6 235)">IR_BASIS</text>
<text x="130.6" y="234.4" transform="rotate(-90 130.6 234.4)">IR1_A</text>
<text x="148.4" y="234.4" transform="rotate(-90 148.4 234.4)">IR2_A</text>
<text x="164.9" y="234.4" transform="rotate(-90 164.9 234.4)">IR3_A</text>
<text x="182.7" y="234.4" transform="rotate(-90 182.7 234.4)">IR4_A</text>
<text x="259.3" y="238.5">RF_MISO</text>
<text x="260.2" y="236">RF_SCK</text>
<text x="286.2" y="236">RF_MOSI</text>
<text x="286.2" y="238.5">RF_IRQ</text>
<text x="408.3" y="236">E</text>
<text x="55.7" y="245.9" transform="rotate(-90 55.7 245.9)">GND</text>
<text x="316" y="243.3" transform="rotate(-90 316 243.3)">GND</text>
<text x="331.3" y="243.3" transform="rotate(-90 331.3 243.3)">GND</text>
<text x="10.3" y="286">F</text>
<text x="35" y="287">1</text>
<text x="85" y="287">2</text>
<text x="135" y="287">3</text>
<text x="185" y="287">4</text>
<text x="235" y="287">5</text>
<text x="285" y="287">6</text>
<text x="335" y="287">7</text>
<text x="385" y="287">8</text>
<text x="408.3" y="286">F</text>
</g>
<g font-size="1.3" fill="#0000c2">
<text x="18" y="30.9">4×AA → Ein/Aus (an der linken Wand) → J3 → MT3608 auf 5,0 V → 1N5819 → VIN des DevKits.</text>
<text x="18" y="33">Strom und Flashen auch über die Micro-USB-Buchse des DevKits (dort ist die Diode schon drauf).</text>
<text x="248" y="30.9">Stiftleisten des DevKits durch die Platine stecken und oben verlöten. Micro-USB zeigt nach vorn.</text>
<text x="248" y="33">Über der Antenne ist die Platine ausgespart. Pinfolge mit dem eigenen DevKit vergleichen!</text>
<text x="150" y="64">+5V → VIN des DevKits</text>
<text x="100" y="68.5">U1 sitzt unten auf der Platine (Drahtbeinchen).</text>
<text x="100" y="70.5">VOR dem Einbau auf 5,0 V einstellen!</text>
<text x="125" y="84">Batteriespannung messen: VSYS × 0,405 an GPIO36 (max. ~2,6 V)</text>
<text x="18" y="125">Schalter schließt gegen GND (interner Pull-up). LED leuchtet bei umgekehrter Richtung.</text>
<text x="80" y="170">Am Kippschalter: Mitte → DIRk, ein Außenanschluss → GND. LED: Anode → LEDk_A, Kathode → GND.</text>
<text x="18" y="191">Je LED ein eigener Widerstand (Batteriespannung schwankt). 10k-Pull-down an der Basis hält die LEDs beim Booten aus.</text>
</g>
<g font-size="1.3" fill="#006464">
<text x="26.5" y="50.6">J3</text>
<text x="122.4" y="49.6">U1</text>
<text x="163.1" y="52.6">D1</text>
<text x="290.6" y="49.8">J1</text>
<text x="349.2" y="49.8">J2</text>
<text x="62.7" y="54.1">C1</text>
<text x="62.7" y="57.1">470µ 10V</text>
<text x="88.1" y="54.1">C2</text>
<text x="88.1" y="57.1">100n</text>
<text x="163.1" y="59.6">1N5819</text>
<text x="26.5" y="61.6">Batterie (über Ein/Aus)</text>
<text x="122.4" y="63.6">MT3608-Modul (auf 5,0 V)</text>
<text x="124.8" y="94.5">R3</text>
<text x="185.8" y="94.5">R4</text>
<text x="221.4" y="96">C5</text>
<text x="290.6" y="92.8">ESP32 links (EN … VIN)</text>
<text x="321.7" y="92.8">ESP32 rechts (GPIO23 … 3V3)</text>
<text x="122.6" y="101.5">100k</text>
<text x="184.8" y="101.5">68k</text>
<text x="221.4" y="99">100n</text>
<text x="26.5" y="140.8">J4</text>
<text x="76" y="155">J5</text>
<text x="156" y="155">J6</text>
<text x="236" y="155">J7</text>
<text x="316" y="155">J8</text>
<text x="26.5" y="160.8">Fader-Platine</text>
<text x="113.5" y="159.5">R11</text>
<text x="193.5" y="159.5">R12</text>
<text x="273.5" y="159.5">R13</text>
<text x="353.5" y="159.5">R14</text>
<text x="76" y="168">Schalter + LED 1</text>
<text x="113.5" y="162.5">330</text>
<text x="156" y="168">Schalter + LED 2</text>
<text x="193.5" y="162.5">330</text>
<text x="236" y="168">Schalter + LED 3</text>
<text x="273.5" y="162.5">330</text>
<text x="316" y="168">Schalter + LED 4</text>
<text x="353.5" y="162.5">330</text>
<text x="257.6" y="197.9">J9</text>
<text x="326.2" y="196.9">J10</text>
<text x="367.4" y="196.3">R30</text>
<text x="292.5" y="201.4">C8</text>
<text x="367.4" y="199.3">330</text>
<text x="257.6" y="208.9">Not-Stopp (Cherry MX)</text>
<text x="292.5" y="204.4">100n</text>
<text x="326.2" y="209.9">Status-LED + Batterie-LED</text>
<text x="367.4" y="209">R31</text>
<text x="367.4" y="212">330</text>
<text x="38.5" y="219.2">R20</text>
<text x="85" y="219.2">Q1</text>
<text x="113.5" y="219.2">C7</text>
<text x="132.5" y="221.7">R22</text>
<text x="150.3" y="221.7">R23</text>
<text x="166.8" y="221.7">R24</text>
<text x="184.6" y="221.7">R25</text>
<text x="210.6" y="217.8">J11</text>
<text x="38.5" y="222.2">330</text>
<text x="85" y="222.2">BC337</text>
<text x="113.5" y="222.2">100n</text>
<text x="132.5" y="224.7">47 0,6W</text>
<text x="150.3" y="224.7">47 0,6W</text>
<text x="166.8" y="224.7">47 0,6W</text>
<text x="184.6" y="224.7">47 0,6W</text>
<text x="271.6" y="226.4">J12</text>
<text x="317.9" y="231.9">C9</text>
<text x="333.2" y="231.9">C10</text>
<text x="57.6" y="234.4">R21</text>
<text x="57.6" y="237.4">10k</text>
<text x="210.6" y="234.8">IR-LEDs</text>
<text x="317.9" y="234.9">10µ</text>
<text x="333.2" y="234.9">100n</text>
<text x="271.6" y="242.4">2,4 GHz (nRF24L01+)</text>
<text x="359.9" y="242">H1</text>
<text x="359.9" y="245">M3</text>
<text x="372.6" y="242">H2</text>
<text x="372.6" y="245">M3</text>
<text x="384" y="242">H3</text>
<text x="384" y="245">M3</text>
<text x="395.4" y="242">H4</text>
<text x="395.4" y="245">M3</text>
</g>
<g font-size="1.3" fill="#a90000">
<text x="115.5" y="51.9">1</text>
<text x="290.7" y="51.9">1</text>
<text x="358" y="51.9">1</text>
<text x="26.6" y="54.5">1</text>
<text x="26.6" y="57">2</text>
<text x="115.5" y="54.5">2</text>
<text x="115.5" y="57">3</text>
<text x="115.5" y="59.6">4</text>
<text x="290.7" y="54.5">2</text>
<text x="290.7" y="57">3</text>
<text x="290.7" y="59.6">4</text>
<text x="358" y="54.5">2</text>
<text x="358" y="57">3</text>
<text x="358" y="59.6">4</text>
<text x="290.7" y="62.1">5</text>
<text x="290.7" y="64.6">6</text>
<text x="358" y="62.1">5</text>
<text x="358" y="64.6">6</text>
<text x="290.7" y="67.2">7</text>
<text x="290.7" y="69.7">8</text>
<text x="358" y="67.2">7</text>
<text x="358" y="69.7">8</text>
<text x="290.1" y="74.8">10</text>
<text x="290.1" y="77.3">11</text>
<text x="290.7" y="72.3">9</text>
<text x="357.4" y="74.8">10</text>
<text x="357.4" y="77.3">11</text>
<text x="358" y="72.3">9</text>
<text x="290.1" y="79.9">12</text>
<text x="290.1" y="82.4">13</text>
<text x="357.4" y="79.9">12</text>
<text x="357.4" y="82.4">13</text>
<text x="290.1" y="85">14</text>
<text x="290.1" y="87.5">15</text>
<text x="357.4" y="85">14</text>
<text x="357.4" y="87.5">15</text>
<text x="26.6" y="144.6">1</text>
<text x="26.6" y="147.2">2</text>
<text x="26.6" y="149.7">3</text>
<text x="26.6" y="152.3">4</text>
<text x="26.6" y="154.8">5</text>
<text x="26.6" y="157.3">6</text>
<text x="76.1" y="157.3">1</text>
<text x="76.1" y="159.9">2</text>
<text x="156.1" y="157.3">1</text>
<text x="156.1" y="159.9">2</text>
<text x="236.1" y="157.3">1</text>
<text x="236.1" y="159.9">2</text>
<text x="316.1" y="157.3">1</text>
<text x="316.1" y="159.9">2</text>
<text x="76.1" y="162.4">3</text>
<text x="156.1" y="162.4">3</text>
<text x="236.1" y="162.4">3</text>
<text x="316.1" y="162.4">3</text>
<text x="257.7" y="201.8">1</text>
<text x="326.3" y="199.3">1</text>
<text x="326.3" y="201.8">2</text>
<text x="257.7" y="204.3">2</text>
<text x="326.3" y="204.3">3</text>
<text x="75.5" y="219.6">2</text>
<text x="82.4" y="216.6" transform="rotate(-90 82.4 216.6)">1</text>
<text x="210.7" y="219.6">1</text>
<text x="82.4" y="224.3" transform="rotate(-90 82.4 224.3)">3</text>
<text x="210.7" y="222.1">2</text>
<text x="210.7" y="224.7">3</text>
<text x="210.7" y="227.2">4</text>
<text x="210.7" y="229.7">5</text>
<text x="271.7" y="229.7">1</text>
<text x="271.7" y="232.3">3</text>
<text x="280.6" y="229.7">2</text>
<text x="280.6" y="232.3">4</text>
<text x="271.7" y="234.8">5</text>
<text x="271.7" y="237.4">7</text>
<text x="280.6" y="234.8">6</text>
<text x="280.6" y="237.4">8</text>
</g>
<g font-size="1" fill="#0000c2">
<text x="299.8" y="52.6">1 EN</text>
<text x="330" y="52.6">GPIO23 1</text>
<text x="299.8" y="57.7">3 GPIO39 (VN)</text>
<text x="299.8" y="55.2">2 GPIO36 (VP)</text>
<text x="330" y="55.2">GPIO22 2</text>
<text x="330" y="57.7">GPIO1 (TX0) 3</text>
<text x="299.8" y="65.3">6 GPIO32</text>
<text x="299.8" y="62.8">5 GPIO35</text>
<text x="299.8" y="60.3">4 GPIO34</text>
<text x="330" y="62.8">GPIO21 5</text>
<text x="330" y="65.3">GPIO19 6</text>
<text x="330" y="60.3">GPIO3 (RX0) 4</text>
<text x="299.8" y="70.4">8 GPIO25</text>
<text x="299.8" y="67.9">7 GPIO33</text>
<text x="330" y="70.4">GPIO5 8</text>
<text x="330" y="67.9">GPIO18 7</text>
<text x="299" y="75.5">10 GPIO27</text>
<text x="299.8" y="73">9 GPIO26</text>
<text x="330" y="75.5">GPIO16 (RX2) 10</text>
<text x="330" y="73">GPIO17 (TX2) 9</text>
<text x="299" y="83.1">13 GPIO13</text>
<text x="299" y="80.6">12 GPIO12</text>
<text x="299" y="78">11 GPIO14</text>
<text x="330" y="83.1">GPIO15 13</text>
<text x="330" y="80.6">GPIO2 (LED) 12</text>
<text x="330" y="78">GPIO4 11</text>
<text x="299" y="88.2">15 VIN</text>
<text x="299" y="85.7">14 GND</text>
<text x="330" y="88.2">3V3 15</text>
<text x="330" y="85.7">GND 14</text>
<text x="342" y="223.1">J12: Pinfolge wie nRF24L01+.</text>
<text x="342" y="224.7">Modul per kurzem Kabel, Antenne</text>
<text x="342" y="226.3">frei vom Kupfer. Noch ohne Firmware.</text>
<text x="130" y="245.1">J11: Anode je LED an IRk_A, alle Kathoden an IR_KATHODE.</text>
<text x="130" y="246.7">IR1 = TSAL6100 Mitte, IR2/IR3 = TSAL6200 ±30°, IR4 = TSAL6200 45° nach oben.</text>
</g>
</svg>
